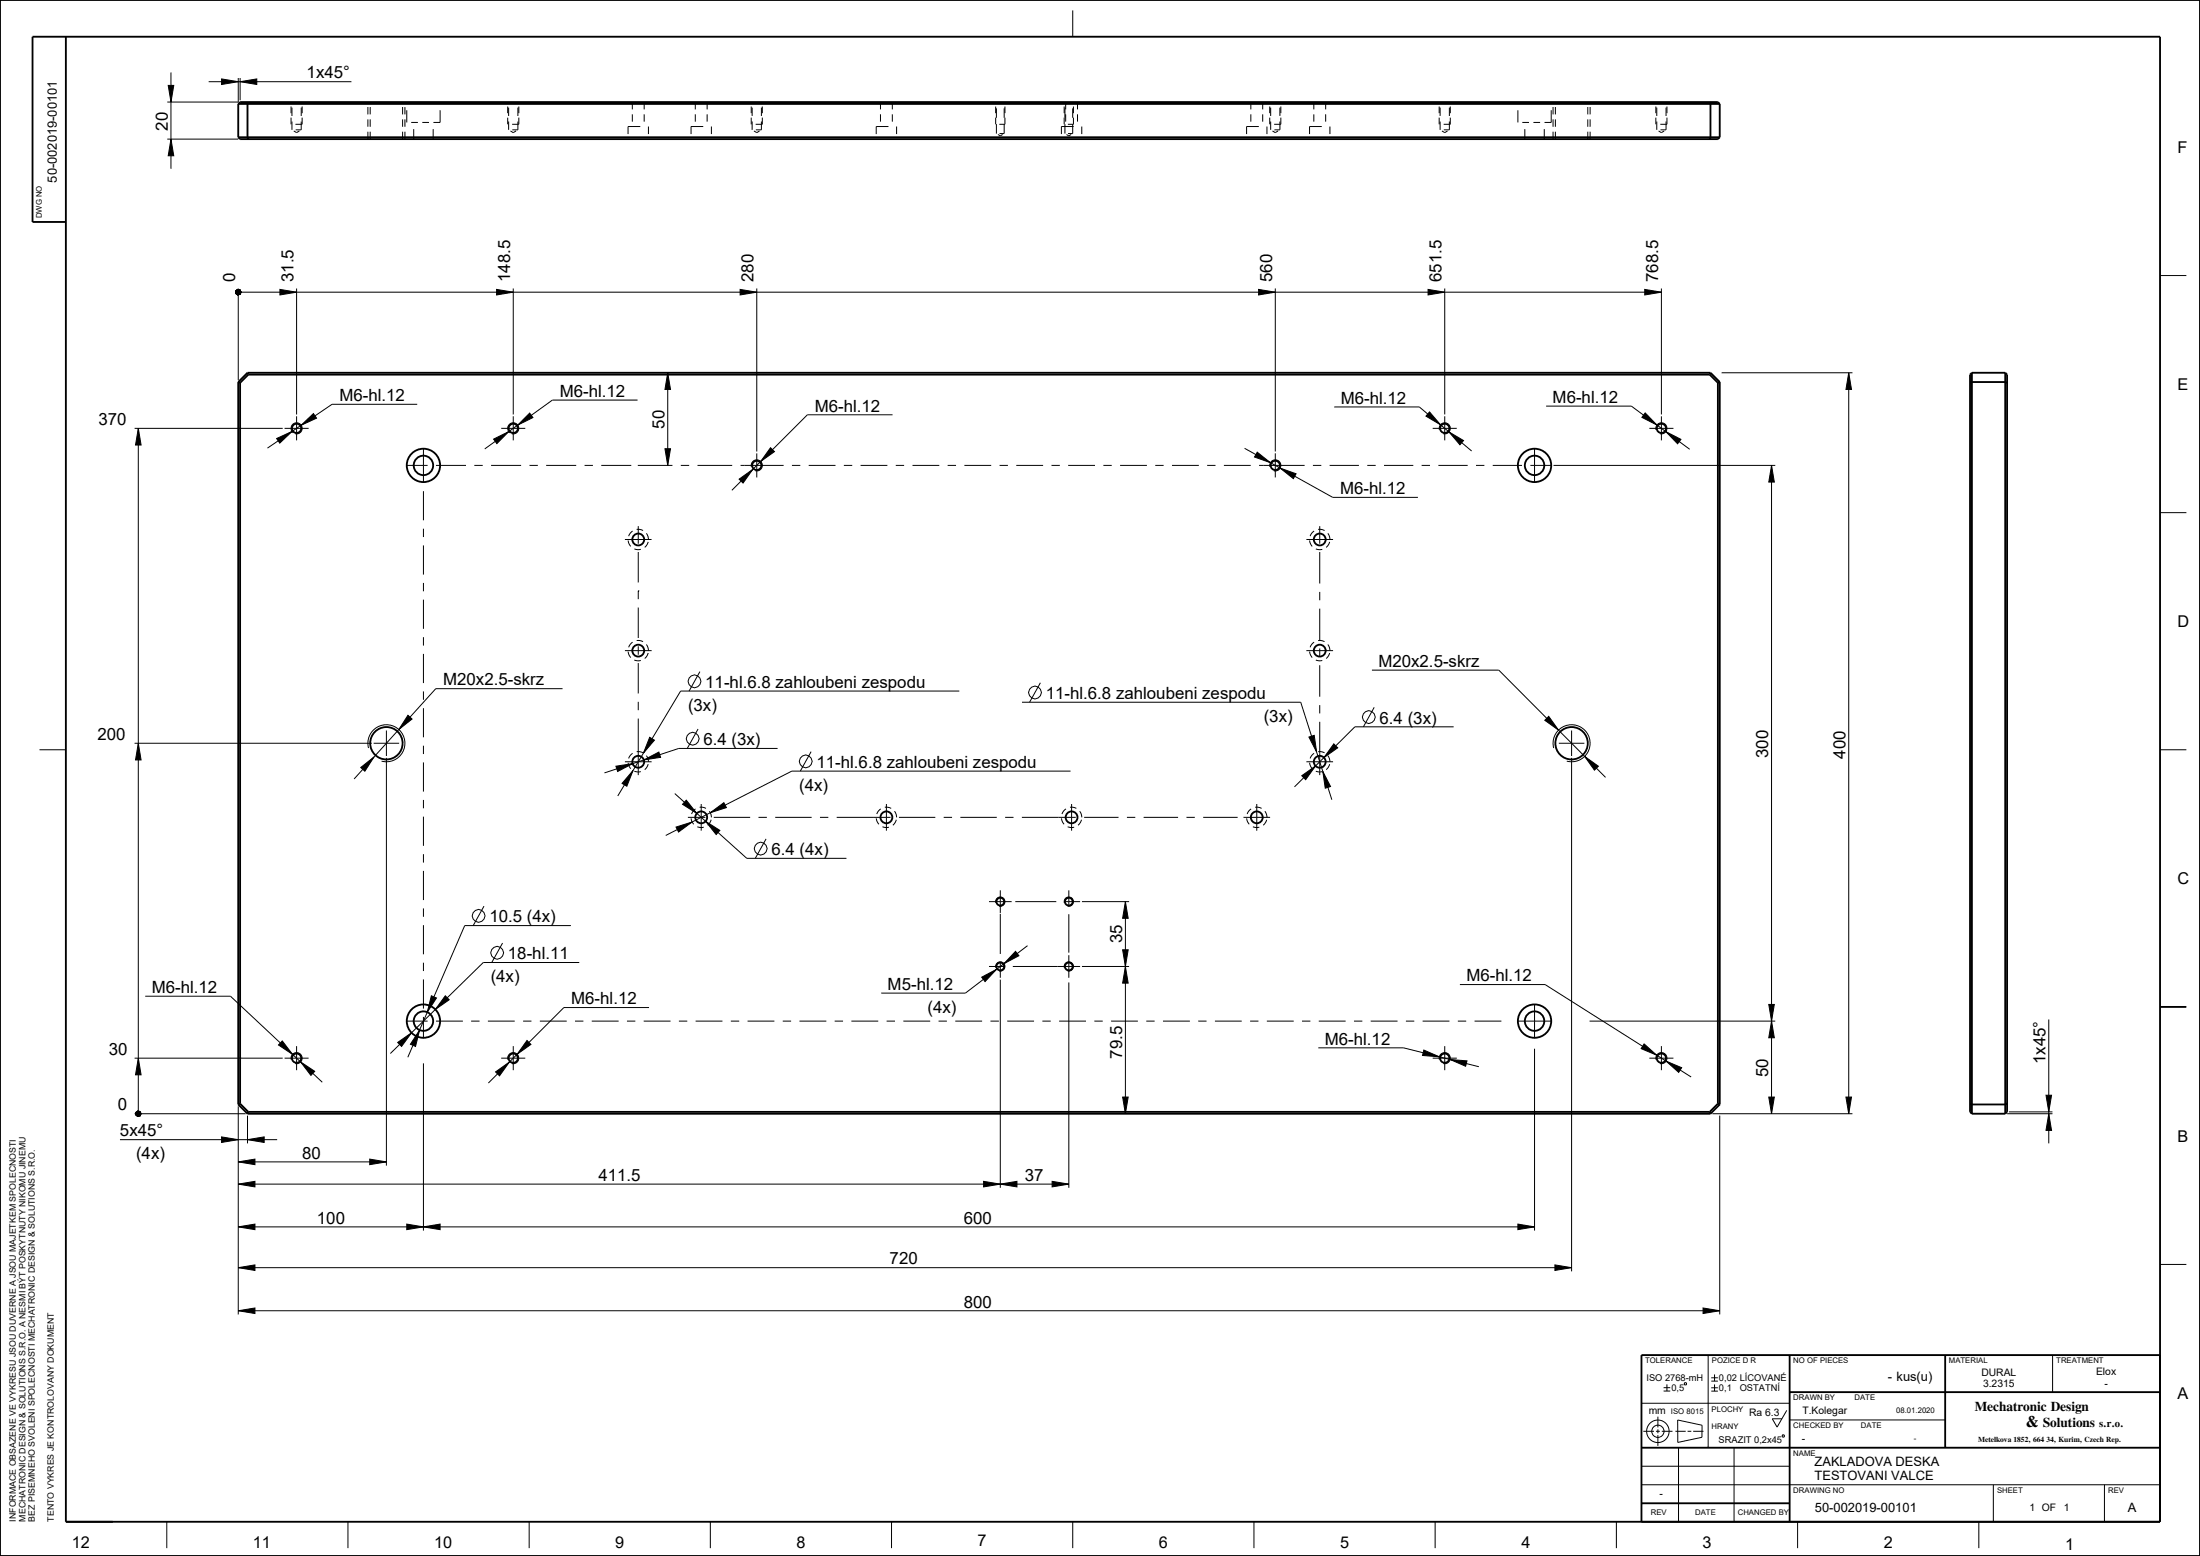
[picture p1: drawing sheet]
<svg xmlns="http://www.w3.org/2000/svg" width="594mm" height="420mm" viewBox="0 0 594 420" stroke-linecap="round" stroke-linejoin="round" font-family="sans-serif">
<g fill="none" stroke="#000" stroke-width=".27">
<path d="M46.2 19.6v26M289.6 2.8v7.1M45.2 37.6h19.1M45.4 23.1h1.5l-.7 4.5zM46.2 37.6l.7 4.5h-1.5zM56.3 22.1h38.6M59.8 21.3l4.5 .8-4.5 .7zM64.3 21.1v6.5h-19.1M64.8 22.1l4.5-.8v1.5zM64.8 21.1v6M78.6 27.6h.1M78.6 28.8v1.8"/>
<path d="M78.6 31.8v1.8M78.8 29.1v2.2M78.8 32.8v2.3M79.3 35.4l.8 .4 .7-.4M81.3 29.1v2.2M81.3 32.8v2.3h-1.5M81.6 27.6h.1M81.6 28.8v1.8M81.6 31.8v1.8h-1.8M99.3 27.6h.1M99.3 28.9v2M99.3 32.2v2"/>
<path d="M99.3 35.6v2M100 27.6h.1M100 28.9v2M100 32.2v2M100 35.6v2M108.7 27.6h.1M108.7 28.9v2M108.7 32.2v2M108.7 35.6v2M109.3 27.6h.1M109.3 28.9v2M109.3 32.2v2"/>
<path d="M109.3 35.6v2M109.8 29.8v3.3M111 33.1h1.8M111.7 34.9v2.7M114 33.1h1.8M117 34.9v2.7M118.8 29.8v3.3h-1.8M137.1 27.6h.1M137.1 28.8v1.8M137.1 31.8v1.8M137.3 29.1v2.2M137.3 32.8v2.3"/>
<path d="M137.8 35.4l.8 .4 .7-.4M139.8 29.1v2.2M139.8 32.8v2.3h-1.5M140.1 27.6h.1M140.1 28.8v1.8M140.1 31.8v1.8h-1.8M170.7 27.6v1.9M170.7 30.9v1.9M172.9 34.2h-3.3v2M173.9 27.6v1.9M173.9 30.9v1.9M175.1 34.2v2"/>
<path d="M187.7 27.6v1.9M187.7 30.9v1.9M189.9 34.2h-3.3v2M190.9 27.6v1.9M190.9 30.9v1.9M192.1 34.2v2M202.8 27.6h.1M202.8 28.8v1.8M202.8 31.8v1.8M203.1 29.1v2.2M203.1 32.8v2.3M203.6 35.4l.7 .4 .8-.4"/>
<path d="M205.6 29.1v2.2M205.6 32.8v2.3h-1.5M205.8 27.6h.1M205.8 28.8v1.8M205.8 31.8v1.8h-1.8M237.7 27.6v1.9M237.7 30.9v1.9M239.9 34.2h-3.3v2M240.9 27.6v1.9M240.9 30.9v1.9M242.1 34.2v2M268.8 27.6h.1"/>
<path d="M268.8 28.8v1.8M268.8 31.8v1.8M269 27.6h.1M269 29.3v2.5M269 33.5v2.6M269.4 36.3l.7 .4 .6-.4M271.1 33.5v2.6h-1.2M271.1 27.6h.1M271.1 29.3v2.5M271.3 31.8v1.8h-1.5M271.3 27.6h.1M271.3 28.8v1.8"/>
<path d="M287.3 27.6h.1M287.3 28.8v1.8M287.3 31.8v1.8M287.5 27.6h.1M287.5 29.3v2.5M287.5 33.5v2.6M287.7 27.6v1.9M287.7 30.9v1.9M287.9 36.3l.7 .4 .6-.4M289.6 33.5v2.6h-1.2M289.6 27.6h.1M289.6 29.3v2.5"/>
<path d="M289.8 31.8v1.8h-1.5M289.8 27.6h.1M289.8 28.8v1.8M289.9 34.2h-3.3v2M290.9 27.6v1.9M290.9 30.9v1.9M292.1 34.2v2M337.7 27.6v1.9M337.7 30.9v1.9M339.9 34.2h-3.3v2M340.9 27.6v1.9M340.9 30.9v1.9"/>
<path d="M342.1 34.2v2M342.8 27.6h.1M342.8 28.8v1.8M342.8 31.8v1.8M343.1 29.1v2.2M343.1 32.8v2.3M343.6 35.4l.7 .4 .8-.4M345.6 32.8v2.3h-1.5M345.6 29.1v2.2M345.8 31.8v1.8h-1.8M345.8 27.6h.1M345.8 28.8v1.8"/>
<path d="M354.7 27.6v1.9M354.7 30.9v1.9M356.9 34.2h-3.3v2M357.9 27.6v1.9M357.9 30.9v1.9M359.1 34.2v2M388.6 27.6h.1M388.6 28.8v1.8M388.6 31.8v1.8M388.8 29.1v2.2M388.8 32.8v2.3M389.3 35.4l.8 .4 .7-.4"/>
<path d="M391.3 32.8v2.3h-1.5M391.3 29.1v2.2M391.6 31.8v1.8h-1.8M391.6 27.6h.1M391.6 28.8v1.8M409.8 33.1h.1M409.8 29.8v3.3M411 33.1h1.8M411.7 34.9v2.7M414 33.1h1.8M417 34.9v2.7M418.8 29.8v3.3h-1.8"/>
<path d="M419.3 27.6h.1M419.3 28.9v2M419.3 32.2v2M419.3 35.6v2M420 27.6h.1M420 28.9v2M420 32.2v2M420 35.6v2M428.7 27.6h.1M428.7 28.9v2M428.7 32.2v2M428.7 35.6v2"/>
<path d="M429.3 27.6h.1M429.3 28.9v2M429.3 32.2v2M429.3 35.6v2M447.1 27.6h.1M447.1 28.8v1.8M447.1 31.8v1.8M447.3 29.1v2.2M447.3 32.8v2.3M447.8 35.4l.8 .4 .7-.4M449.8 32.8v2.3h-1.5M449.8 29.1v2.2"/>
<path d="M450.1 27.6h.1M450.1 28.8v1.8M450.1 31.8v1.8h-1.8M63.7 78.5l.5-.4 .6 .2 .3 .6-.3 .6-.6 .1-.5-.4zM64.3 77.9v24.7M64.3 78.9h384.3M75.6 78.1l4.5 .8-4.5 .7zM80.1 77.9v34M134.1 78.1l4.5 .8-4.5 .7zM138.6 77.9v34M199.8 78.1l4.5 .8-4.5 .7zM204.3 77.9v44"/>
<path d="M339.8 78.1l4.5 .8-4.5 .7zM344.3 77.9v44M385.6 78.1l4.5 .8-4.5 .7zM390.1 77.9v34M444.1 78.1l4.5 .8-4.5 .7zM448.6 77.9v34M583.2 74.4h7.1M36.3 115.6h40M37.3 115.6l.8 4.5h-1.5zM37.3 115.6v185M74.7 118.4l4.1-1.9-3.3 3.1zM76.8 115.6h6.5"/>
<path d="M79.2 116.8a1.5 1.5 0 0 1 .1-2.5 1.5 1.5 0 0 1 2.3 1.1 1.5 1.5 0 0 1-1.9 1.7M80.1 112.4v6.5M81.3 114.8l3.3-3.2 .9 1.3zM112.7 109.1h-23l-17.5 11.9M133.3 118.5l4.1-2-3.2 3.2zM135.3 115.6h6.5M137.7 116.8a1.5 1.5 0 0 1 .1-2.5 1.5 1.5 0 0 1 2.3 1.1 1.5 1.5 0 0 1-1.9 1.7M138.6 112.4v6.5M143 111.5l.9 1.2-4.1 2zM172.1 108h-23l-18.2 13.2M180.3 100.6l.7 4.5h-1.5zM180.3 100.6v25"/>
<path d="M241 112h-23l-20.4 20.3M360.2 109.9h23l14.1 11.8M386 111.2l2.9 3.5-3.9-2.4zM386.8 115.6h6.5M388.6 116a1.5 1.5 0 0 1 1.3-1.9 1.5 1.5 0 0 1 1.7 1.7 1.5 1.5 0 0 1-1.9 1.3M390.1 112.4v6.5M391.2 116.6l4 2.3-1 1.2zM417.5 109.6h23l15.7 11.7M444.2 111.5l3.2 3.2-4.1-2zM445.3 115.6h6.5M447.1 116a1.5 1.5 0 0 1 1.3-1.9 1.5 1.5 0 0 1 1.7 1.7 1.5 1.5 0 0 1-1.9 1.3M448.6 112.4v6.5"/>
<path d="M449.8 116.5l4 2.1-.8 1.2zM464.8 100.6h35.4M499.2 100.6l.7 4.5h-1.5zM499.2 100.6v200M109.7 125.6h5.8M114.3 121v9.2M114.3 132.6v7.8M117.7 125.6h8.1M128.1 125.6h2.2M132.6 125.6h8.1M143 125.6h2.2M147.5 125.6h8.1"/>
<path d="M157.8 125.6h2.3M162.3 125.6h8.1M172.2 125.6h9.4M179.5 121.1h1.5l-.7 4.5zM183.8 125.6h2.3M188.3 125.6h9.4M199.6 129.3l3.7-2.6-2.7 3.7zM199.9 125.6h11.7M202.9 126a1.5 1.5 0 0 1 1.3-1.9 1.5 1.5 0 0 1 1.6 1.7 1.5 1.5 0 0 1-1.9 1.3M204.3 122.4v6.5M208 120.8l1.1 1.1-3.7 2.7zM213.8 125.6h2.3"/>
<path d="M218.3 125.6h7.3M227.8 125.6h2.3M232.4 125.6h7.2M241.9 125.6h2.2M246.4 125.6h7.2M255.9 125.6h2.2M260.4 125.6h7.2M269.9 125.6h2.2M274.4 125.6h7.2M283.9 125.6h2.3M288.4 125.6h7.3M297.9 125.6h2.3"/>
<path d="M302.4 125.6h7.3M311.9 125.6h2.3M316.4 125.6h7.3M325.9 125.6h2.3M330.5 125.6h7.2M336 121l23.8 13.3h23M339.5 122l3.5 2.9-4.3-1.5zM339.9 125.6h12.3M342.9 126a1.5 1.5 0 0 1 1.3-1.9 1.5 1.5 0 0 1 1.6 1.7 1.5 1.5 0 0 1-1.9 1.3M344.3 122.4v6.5M345.6 126.4l4.3 1.5-.7 1.3zM354.5 125.6h2.2"/>
<path d="M359 125.6h7.9M369.2 125.6h2.2M373.7 125.6h7.9M383.8 125.6h2.3M388.4 125.6h7.9M398.5 125.6h2.3M403 125.6h7.9M413.2 125.6h5.8M414.3 121v9.2M419.5 125.6h59.8M478.3 125.6l.8 4.5h-1.5zM478.3 125.6v175"/>
<path d="M583.2 138.4h7.1M114.3 142.7v2.3M114.3 147.2v7.9M114.3 157.3v2.3M168.7 145.6h7.2M172.3 159.5h.1M172.3 142v4.8M172.3 149v8.2M172.3 159.5v2.2M352.7 145.6h7.2M356.3 142v4.8M356.3 149v8.5"/>
<path d="M356.3 159.8v2.2M114.3 161.9v7.8M114.3 172v2.2M114.3 176.5v7.9M168.7 175.6h7.2M172.3 164v8.2M172.3 174.5v2.2M172.3 179v8.2M352.7 175.6h7.2M356.3 164.3v8.5M356.3 175v2.3M356.3 179.6v8.5"/>
<path d="M104.3 197.2v6.9M110.1 193.1l1.2 1-3.6 2.8zM114.3 186.6v2.3M114.3 191.1v7.9M151.9 185.9h-34.2l-22.1 24.4M172.3 189.4v2.3M172.3 194v15.2M175.4 199l1.3 .8-3 3.5zM188.5 196.8l-2.9 5.2M189 181.3l-2.9 5.2M259 186.5h-75.2l-17 28.3M275.9 189.6h75.3l8.4 26.3"/>
<path d="M280.9 184.3l-2.9 5.3M353.4 198.9l1.4-.4 .7 4.5zM356.3 190.3v2.3M356.3 194.8v14.4M370.4 180.9h34.3l28.8 28.9M371 190.9l-2.9 5.3M392.5 196.2h-26.7l-16.3 16.2M417.1 194.4l1.1-1 2.6 3.7zM424.3 197.2v6.9M10.7 202.4h7.1M36.3 200.6h64.1M37.3 200.6l.8 4.5h-1.5z"/>
<path d="M97.4 207.2l3.6-2.9-2.5 3.9zM99.5 201.9a5 5 0 0 1 4.4-6.3 5 5 0 0 1 5.4 5.5 5 5 0 0 1-6.3 4.4M100.9 200.6h6.9M104.3 204.6v110M114.3 201.3v2.2M114.3 205.8v7.9M114.3 215.9v2.3M166.3 206.8l4.5-.7-4 2.1zM168.7 205.6h7.2M170.9 208l-1.7 4.2-1.2-.7zM173.8 205.1l4.1-2.1 .5 1.4zM182.2 214.2l19.4 17.5h27"/>
<path d="M185.3 216l2.8 3.6-3.8-2.5zM189.3 217v7.2M191.8 219.4l3.6-2.7 .7 1.3zM209.9 202h-26.6l-20.1 6.6M219 202.9l-2.9 5.2M239.3 217v7.2M289 208.1h-75.2l-34 17.4M289.3 217v7.2M339.3 217v7.2M351.5 209.4l3.7-2.6-2.7 3.7zM352.7 205.6h7.2M357.2 208.2l2 4.1-1.4 .5z"/>
<path d="M360.1 200.8l1.1 1.1-3.7 2.6zM419.5 201.9a5 5 0 0 1 4.4-6.3 5 5 0 0 1 5.4 5.5 5 5 0 0 1-6.3 4.4M420.9 200.6h6.9M424.3 204.6v138.6M427.9 204.2l3.7 2.6-1.1 1.1zM583.2 202.4h7.1M114.3 220.4v7.9M114.3 230.6v2.2M114.3 235.1v7.8M182.5 223.2l4.4-1.3-3.7 2.7zM185.7 220.6h4.8M190.5 221.7l3.9 2.4-1 1.2z"/>
<path d="M192.7 220.6h9.8M204.8 220.6h2.3M206.8 226.4l-2.9 5.3M209.3 220.6h9.8M221.4 220.6h2.2M225.9 220.6h14.6M242.7 220.6h9.8M254.8 220.6h2.3M259.3 220.6h9.8M271.4 220.6h2.2M275.9 220.6h14.6M292.7 220.6h9.3"/>
<path d="M304.3 220.6h2.2M308.8 220.6h9.3M320.3 220.6h2.3M324.9 220.6h9.3M335.7 220.6h7.2M114.3 245.2v2.3M114.3 249.7v7.9M114.3 259.9v2.2M130.7 244.6l-2.9 5.2M135.7 254.6l-2.9 5.2M154.1 249.8h-28.6l-15.4 35.6M156.4 259.8h-25.9l-25.1 24.6"/>
<path d="M267 243.4h6.1M268.9 243.7a1.25 1.25 0 0 1 1.1-1.6 1.25 1.25 0 0 1 1.3 1.4 1.25 1.25 0 0 1-1.5 1.1M270.1 240.3v6.1M270.1 246.7v10.8M270.1 259.7v4.2M274.1 243.4h11.1M274.2 256.8l.9 1.2-4 2.1zM277.4 255.3l-16.7 12.8h-22.8M287.4 243.7a1.25 1.25 0 0 1 1.1-1.6 1.25 1.25 0 0 1 1.3 1.4 1.25 1.25 0 0 1-1.5 1.1M288.6 240.3v4.2M288.6 246.8v10.3M288.6 257.8v6.1"/>
<path d="M291.6 243.4h-4.2M292.1 243.4h12.8M303.1 256.4h1.5l-.7 4.5zM303.9 243.4l.7 4.5h-1.5zM303.9 243.4v57.2M39.2 268.9h23l24.8 23.2M109.7 275.6h5.8M113.3 278l-1.1 4.5-1.4-.6zM114.3 264.4v7.8M114.3 274.5v5.7M116.5 268.8l1.3 .6-2.4 3.8zM117.7 275.6h7.3"/>
<path d="M120.2 268.8l1.1 1.1-3.8 2.6zM127.2 275.6h2.3M131.7 275.6h7.3M141.2 275.6h2.3M145.8 275.6h7.2M155.3 275.6h2.2M159.8 275.6h7.2M169.3 275.6h2.2M173.8 275.6h7.2M175.2 272h-23l-20.3 20.3M183.3 275.6h2.3M187.8 275.6h7.3"/>
<path d="M197.3 275.6h2.3M201.8 275.6h7.3M211.3 275.6h2.3M215.9 275.6h7.2M225.4 275.6h2.2M229.9 275.6h7.2M239.4 275.6h2.2M243.9 275.6h7.3M253.4 275.6h2.3M257.9 275.6h7.3M265.1 263.8l4-2.2-3.1 3.4zM267 260.9h4.2"/>
<path d="M267.4 275.6h2.3M268.9 261.2a1.25 1.25 0 0 1 1.1-1.6 1.25 1.25 0 0 1 1.3 1.4 1.25 1.25 0 0 1-1.5 1.1M270.1 264.4v56.2M271.9 275.6h7.3M273.5 260.9h18.1M281.5 275.6h2.2M286 275.6h7.2M287.4 261.2a1.25 1.25 0 0 1 1.1-1.6 1.25 1.25 0 0 1 1.3 1.4 1.25 1.25 0 0 1-1.5 1.1M288.6 265.2v55.4M292.1 260.9h12.8M295.5 275.6h2.2M300 275.6h7.2"/>
<path d="M303.9 260.9l.7 4.5h-1.5zM309.5 275.6h2.2M314 275.6h7.3M323.5 275.6h2.3M328 275.6h7.3M337.5 275.6h2.3M342 275.6h7.3M351.6 275.6h2.2M356.1 275.6h7.2M365.6 275.6h2.2M370.1 275.6h7.2M379.6 275.6h2.3"/>
<path d="M384.1 275.6h7.3M393.6 275.6h2.3M394.2 265.8h23l39.4 24.9M398.1 275.6h7.3M409.7 275.6h9.3M414.3 271v9.2M429.2 275.6h50.1M477.6 271.1h1.5l-.8 4.5zM478.3 275.6l.8 4.5h-1.5zM553.2 275.2v33.4M36.3 285.6h40M37.3 285.6l.8 4.5h-1.5z"/>
<path d="M64.3 298.6v56.2M76.2 281l2.8 3.6-3.8-2.5zM76.8 285.6h6.5M78.6 286a1.5 1.5 0 0 1 1.3-1.9 1.5 1.5 0 0 1 1.7 1.7 1.5 1.5 0 0 1-1.9 1.3M80.1 282.4v6.5M81.2 286.6l3.8 2.6-1.1 1.1zM107.4 281.4l3.7-2.6-2.7 3.7zM114.3 287v45.2M133.8 289.3l3.7-2.6-2.6 3.7zM135.3 285.6h6.5M137.1 286a1.5 1.5 0 0 1 1.3-1.9 1.5 1.5 0 0 1 1.7 1.7 1.5 1.5 0 0 1-1.9 1.3M138.6 282.4v6.5"/>
<path d="M142.3 280.8l1.1 1.1-3.8 2.7zM303.1 296.1h1.5l-.7 4.5zM356 282.8h23l20.3 5.1M384.4 283.4l4.2 1.9-4.5-.4zM386.8 285.6h6.5M388.6 286a1.5 1.5 0 0 1 1.3-1.9 1.5 1.5 0 0 1 1.7 1.7 1.5 1.5 0 0 1-1.9 1.3M390.1 282.4v6.5M391.5 286l4.6 .4-.4 1.4zM414.3 283.1v49.1M443.9 281.8l3.4 3-4.2-1.8zM445.3 285.6h6.5M447.1 286a1.5 1.5 0 0 1 1.3-1.9 1.5 1.5 0 0 1 1.7 1.7 1.5 1.5 0 0 1-1.9 1.3"/>
<path d="M448.6 282.4v6.5M449.8 286.4l4.2 1.8-.8 1.3zM477.6 296.1h1.5l-.8 4.5zM498.4 296.1h1.5l-.7 4.5zM552.4 295.6h1.5l-.7 4.5zM32.4 307.6h42.4M36.3 300.6h30M36.7 300.3l.5-.4 .6 .1 .3 .6-.3 .6-.6 .2-.5-.5zM59.8 306.9l4.5 .7-4.5 .8zM64.3 313.6l4.5-.7v1.5zM64.3 319.6l4.5-.7v1.5zM64.3 319.6h224.3"/>
<path d="M64.3 313.6h40M66.8 307.6l4.5-.7v1.5zM66.8 301.1v7.5M99.8 312.9l4.5 .7-4.5 .8zM265.6 318.9l4.5 .7-4.5 .8zM270.1 319.6l4.5-.7v1.5zM284.1 318.9l4.5 .7-4.5 .8zM462.3 300.6h37.9M464.3 301.1v53.7M541.9 300.6h12.3M542.4 300.1h11.8M553.2 300.6l.7 4.5h-1.5z"/>
<path d="M64.3 331.2l4.5-.8v1.5zM64.3 331.2h350M109.8 330.4l4.5 .8-4.5 .7zM114.3 331.2l4.5-.8v1.5zM409.8 330.4l4.5 .8-4.5 .7zM64.3 353.8l4.5-.7v1.5zM64.3 342.2l4.5-.8v1.5zM64.3 353.8h400M64.3 342.2h360M419.8 341.4l4.5 .8-4.5 .7zM459.8 353.1l4.5 .7-4.5 .8zM583.2 341.3h7.1"/>
<path d="M443.2 378.8h40M449.2 374.6h1.8M449.2 375.5h1.8M450.1 373.7v1.8M454.9 373.2l.5 .2-.2 .4-.4-.1zM461.2 365.8v25M462 375.5h1.8M462 371.9h1.8M462 372.8h1.8M462 374.6h1.8M462.9 371v1.8M462.9 373.7v1.8"/>
<path d="M554.2 365.8v10M443.2 395.8h40M443.7 386.3h2.9M447.1 386.3h1.1M447.6 382.4v2.9M447.6 385.8v1.1M447.6 387.4v2.9M448.7 386.3h2.9M452.4 386.3h2.7M453 383.3l6.6 1.4-.1 3.3-6.5 1.3zM453.2 390.8v20M455.6 386.3h1.1"/>
<path d="M457.2 386.3h2.7M468.2 390.8v20M481.3 387.3l.5 .2-.2 .4-.4-.1zM482.4 380.7l-2.6 4.5-1.3-2.2h2.6M483.2 383.3h42M45 410.8v7.1M94 410.8v7.1M142.9 410.8v7.1M191.8 410.8v7.1M240.7 410.8v7.1M289.6 410.8v7.1M338.6 410.8v7.1"/>
<path d="M387.5 410.8v7.1M436.4 410.8v7.1M443.2 400.8h140M485.4 410.8v7.1M534.3 410.8v7.1M538.2 400.8v10M568.2 400.8v10"/>
<circle cx="187" cy="199.4" r="1.72"/>
<circle cx="187.5" cy="183.9" r="1.72"/>
<circle cx="279.4" cy="186.9" r="1.72"/>
<circle cx="369.5" cy="193.6" r="1.72"/>
<circle cx="217.5" cy="205.5" r="1.72"/>
<circle cx="205.4" cy="229.1" r="1.72"/>
<circle cx="129.2" cy="247.2" r="1.72"/>
<circle cx="134.2" cy="257.2" r="1.72"/>
<circle cx="447.6" cy="386.3" r="3"/>
<circle cx="447.6" cy="386.3" r="1.66"/>
</g>
<g fill="#000">
<path d="M46.2 37.6l.7 4.5h-1.5zM45.4 23.1h1.5l-.7 4.5zM59.8 21.3l4.5 .8-4.5 .7zM64.8 22.1l4.5-.8v1.5zM63.7 78.5l.5-.4 .6 .2 .3 .6-.3 .6-.6 .1-.5-.4zM75.6 78.1l4.5 .8-4.5 .7zM134.1 78.1l4.5 .8-4.5 .7zM199.8 78.1l4.5 .8-4.5 .7zM339.8 78.1l4.5 .8-4.5 .7zM385.6 78.1l4.5 .8-4.5 .7zM444.1 78.1l4.5 .8-4.5 .7zM37.3 115.6l.8 4.5h-1.5z"/>
<path d="M74.7 118.4l4.1-1.9-3.3 3.1zM81.3 114.8l3.3-3.2 .9 1.3zM133.3 118.5l4.1-2-3.2 3.2zM143 111.5l.9 1.2-4.1 2zM180.3 100.6l.7 4.5h-1.5zM386 111.2l2.9 3.5-3.9-2.4zM391.2 116.6l4 2.3-1 1.2zM444.2 111.5l3.2 3.2-4.1-2zM449.8 116.5l4 2.1-.8 1.2zM499.2 100.6l.7 4.5h-1.5zM179.5 121.1h1.5l-.7 4.5zM199.6 129.3l3.7-2.6-2.7 3.7z"/>
<path d="M208 120.8l1.1 1.1-3.7 2.7zM339.5 122l3.5 2.9-4.3-1.5zM345.6 126.4l4.3 1.5-.7 1.3zM478.3 125.6l.8 4.5h-1.5zM110.1 193.1l1.2 1-3.6 2.8zM417.1 194.4l1.1-1 2.6 3.7zM37.3 200.6l.8 4.5h-1.5zM97.4 207.2l3.6-2.9-2.5 3.9zM166.3 206.8l4.5-.7-4 2.1zM170.9 208l-1.7 4.2-1.2-.7zM175.4 199l1.3 .8-3 3.5zM173.8 205.1l4.1-2.1 .5 1.4z"/>
<path d="M185.3 216l2.8 3.6-3.8-2.5zM191.8 219.4l3.6-2.7 .7 1.3zM351.5 209.4l3.7-2.6-2.7 3.7zM353.4 198.9l1.4-.4 .7 4.5zM357.2 208.2l2 4.1-1.4 .5zM360.1 200.8l1.1 1.1-3.7 2.6zM427.9 204.2l3.7 2.6-1.1 1.1zM182.5 223.2l4.4-1.3-3.7 2.7zM190.5 221.7l3.9 2.4-1 1.2zM303.9 243.4l.7 4.5h-1.5zM107.4 281.4l3.7-2.6-2.7 3.7zM113.3 278l-1.1 4.5-1.4-.6z"/>
<path d="M116.5 268.8l1.3 .6-2.4 3.8zM120.2 268.8l1.1 1.1-3.8 2.6zM265.1 263.8l4-2.2-3.1 3.4zM274.2 256.8l.9 1.2-4 2.1zM303.9 260.9l.7 4.5h-1.5zM303.1 256.4h1.5l-.7 4.5zM478.3 275.6l.8 4.5h-1.5zM477.6 271.1h1.5l-.8 4.5zM37.3 285.6l.8 4.5h-1.5zM76.2 281l2.8 3.6-3.8-2.5zM81.2 286.6l3.8 2.6-1.1 1.1zM133.8 289.3l3.7-2.6-2.6 3.7z"/>
<path d="M142.3 280.8l1.1 1.1-3.8 2.7zM384.4 283.4l4.2 1.9-4.5-.4zM391.5 286l4.6 .4-.4 1.4zM443.9 281.8l3.4 3-4.2-1.8zM449.8 286.4l4.2 1.8-.8 1.3zM36.7 300.3l.5-.4 .6 .1 .3 .6-.3 .6-.6 .2-.5-.5zM64.3 313.6l4.5-.7v1.5zM64.3 319.6l4.5-.7v1.5zM59.8 306.9l4.5 .7-4.5 .8zM66.8 307.6l4.5-.7v1.5zM99.8 312.9l4.5 .7-4.5 .8zM265.6 318.9l4.5 .7-4.5 .8z"/>
<path d="M270.1 319.6l4.5-.7v1.5zM284.1 318.9l4.5 .7-4.5 .8zM303.1 296.1h1.5l-.7 4.5zM477.6 296.1h1.5l-.8 4.5zM498.4 296.1h1.5l-.7 4.5zM553.2 300.6l.7 4.5h-1.5zM552.4 295.6h1.5l-.7 4.5zM64.3 331.2l4.5-.8v1.5zM109.8 330.4l4.5 .8-4.5 .7zM114.3 331.2l4.5-.8v1.5zM409.8 330.4l4.5 .8-4.5 .7zM64.3 353.8l4.5-.7v1.5z"/>
<path d="M64.3 342.2l4.5-.8v1.5zM419.8 341.4l4.5 .8-4.5 .7zM459.8 353.1l4.5 .7-4.5 .8z"/>
</g>
<g fill="none" stroke="#000" stroke-width=".5">
<path d="M0 0h594v420h-594zM17.8 9.9v400.9h565.4v-400.9h-574.4v50h9M64.3 28.1v9M64.3 28.1l.5-.5h399l.5 .5M64.3 37.1l.5 .5h399l.5-.5M64.3 37.1h400M64.3 28.1h400M67 27.6l-.2 .5v9l.2 .5M461.6 27.6l.2 .5v9l-.2 .5M464.3 28.1v9M64.3 103.1v195M64.3 103.1l.5 .2"/>
<path d="M64.8 103.3v194.6M66.8 100.6l-2.5 2.5M66.8 100.6l.2 .5M66.8 100.6h395M67 101.1l-2.2 2.2M67 101.1h394.6M461.6 101.1l2.2 2.2M461.8 100.6l-.2 .5M461.8 100.6l2.5 2.5M463.8 103.3v194.6M464.3 103.1l-.5 .2M464.3 103.1v195"/>
<path d="M531.9 103.3l.5-.2h9l.5 .2M532.4 100.6h9M532.4 100.6l-.5 .5v199l.5 .5M532.4 100.6v200M541.4 100.6v200M541.4 100.6l.5 .5v199l-.5 .5M583.2 271.8h7.1M64.3 298.1l2.5 2.5M64.8 297.9l2.2 2.2M64.8 297.9l-.5 .2M463.8 297.9l.5 .2M463.8 297.9l-2.2 2.2"/>
<path d="M464.3 298.1l-2.5 2.5M531.9 297.9l.5 .2h9l.5-.2M66.8 300.6h395M67 300.1l-.2 .5M67 300.1h394.6M461.6 300.1l.2 .5M532.4 300.6h9M483.2 375.8h100M483.2 365.8v45M525.2 365.8v25M583.2 365.8h-140v45M443.2 390.8h140"/>
<path d="M443.2 405.8h40"/>
<circle cx="80.1" cy="115.6" r="1.25"/>
<circle cx="138.6" cy="115.6" r="1.25"/>
<circle cx="390.1" cy="115.6" r="1.25"/>
<circle cx="448.6" cy="115.6" r="1.25"/>
<circle cx="114.3" cy="125.6" r="4.5"/>
<circle cx="114.3" cy="125.6" r="2.63"/>
<circle cx="204.3" cy="125.6" r="1.25"/>
<circle cx="344.3" cy="125.6" r="1.25"/>
<circle cx="414.3" cy="125.6" r="4.5"/>
<circle cx="414.3" cy="125.6" r="2.63"/>
<circle cx="172.3" cy="145.6" r="1.6"/>
<circle cx="356.3" cy="145.6" r="1.6"/>
<circle cx="172.3" cy="175.6" r="1.6"/>
<circle cx="356.3" cy="175.6" r="1.6"/>
<circle cx="104.3" cy="200.6" r="4.4"/>
<circle cx="172.3" cy="205.6" r="1.6"/>
<circle cx="356.3" cy="205.6" r="1.6"/>
<circle cx="424.3" cy="200.6" r="4.4"/>
<circle cx="189.3" cy="220.6" r="1.6"/>
<circle cx="239.3" cy="220.6" r="1.6"/>
<circle cx="289.3" cy="220.6" r="1.6"/>
<circle cx="339.3" cy="220.6" r="1.6"/>
<circle cx="270.1" cy="243.4" r="1.05"/>
<circle cx="288.6" cy="243.4" r="1.05"/>
<circle cx="114.3" cy="275.6" r="4.5"/>
<circle cx="114.3" cy="275.6" r="2.63"/>
<circle cx="270.1" cy="260.9" r="1.05"/>
<circle cx="288.6" cy="260.9" r="1.05"/>
<circle cx="414.3" cy="275.6" r="4.5"/>
<circle cx="414.3" cy="275.6" r="2.63"/>
<circle cx="80.1" cy="285.6" r="1.25"/>
<circle cx="138.6" cy="285.6" r="1.25"/>
<circle cx="390.1" cy="285.6" r="1.25"/>
<circle cx="448.6" cy="285.6" r="1.25"/>
</g>
<path d="M175.1 145.6a2.75 2.75 0 0 0-4-2.5 2.75 2.75 0 0 0-.5 4.7 2.75 2.75 0 0 0 4.4-1.5l.1-.7M359.1 145.6a2.75 2.75 0 0 0-4-2.5 2.75 2.75 0 0 0-.5 4.7 2.75 2.75 0 0 0 4.4-1.5l.1-.7M175.1 175.6a2.75 2.75 0 0 0-4-2.5 2.75 2.75 0 0 0-.5 4.7 2.75 2.75 0 0 0 4.4-1.5l.1-.7M359.1 175.6a2.75 2.75 0 0 0-4-2.5 2.75 2.75 0 0 0-.5 4.7 2.75 2.75 0 0 0 4.4-1.5l.1-.7M175.1 205.6a2.75 2.75 0 0 0-4-2.5 2.75 2.75 0 0 0-.5 4.7 2.75 2.75 0 0 0 4.4-1.5l.1-.7M359.1 205.6a2.75 2.75 0 0 0-4-2.5 2.75 2.75 0 0 0-.5 4.7 2.75 2.75 0 0 0 4.4-1.5l.1-.7M192.1 220.6a2.75 2.75 0 0 0-4-2.5 2.75 2.75 0 0 0-.5 4.7 2.75 2.75 0 0 0 4.4-1.5l.1-.7M242.1 220.6a2.75 2.75 0 0 0-4-2.5 2.75 2.75 0 0 0-.5 4.7 2.75 2.75 0 0 0 4.4-1.5l.1-.7M292.1 220.6a2.75 2.75 0 0 0-4-2.5 2.75 2.75 0 0 0-.5 4.7 2.75 2.75 0 0 0 4.4-1.5l.1-.7M342.1 220.6a2.75 2.75 0 0 0-4-2.5 2.75 2.75 0 0 0-.5 4.7 2.75 2.75 0 0 0 4.4-1.5l.1-.7" fill="none" stroke="#000" stroke-width=".27" stroke-dasharray="1.8 1.2" stroke-linecap="butt"/>
<g font-size="4.6">
<text x="82.8" y="21.2">1x45°</text>
<text x="45.3" y="35.3" transform="rotate(-90 45.3 35.3)">20</text>
<text x="63.5" y="76.1" transform="rotate(-90 63.5 76.1)">0</text>
<text x="79.2" y="76.1" transform="rotate(-90 79.2 76.1)">31.5</text>
<text x="137.7" y="76.1" transform="rotate(-90 137.7 76.1)">148.5</text>
<text x="203.5" y="76.1" transform="rotate(-90 203.5 76.1)">280</text>
<text x="343.5" y="76.1" transform="rotate(-90 343.5 76.1)">560</text>
<text x="389.2" y="76.1" transform="rotate(-90 389.2 76.1)">651.5</text>
<text x="447.7" y="76.1" transform="rotate(-90 447.7 76.1)">768.5</text>
<text x="151.1" y="107.1">M6-hl.12</text>
<text x="91.7" y="108.3">M6-hl.12</text>
<text x="220" y="111.1">M6-hl.12</text>
<text x="362" y="109">M6-hl.12</text>
<text x="419.2" y="108.7">M6-hl.12</text>
<text x="26.6" y="114.7">370</text>
<text x="179.4" y="115.7" transform="rotate(-90 179.4 115.7)">50</text>
<text x="361.8" y="133.4">M6-hl.12</text>
<text x="119.7" y="185">M20x2.5-skrz</text>
<text x="190.4" y="185.7">11-hl.6.8 zahloubeni zespodu</text>
<text x="372.2" y="180">M20x2.5-skrz</text>
<text x="185.8" y="191.8">(3x)</text>
<text x="282.4" y="188.7">11-hl.6.8 zahloubeni zespodu</text>
<text x="341.2" y="194.8">(3x)</text>
<text x="372.5" y="195.3">6.4 (3x)</text>
<text x="26.3" y="199.7">200</text>
<text x="189.9" y="201.1">6.4 (3x)</text>
<text x="220.5" y="207.3">11-hl.6.8 zahloubeni zespodu</text>
<text x="477.4" y="204.6" transform="rotate(-90 477.4 204.6)">300</text>
<text x="498.3" y="204.7" transform="rotate(-90 498.3 204.7)">400</text>
<text x="215.8" y="213.4">(4x)</text>
<text x="208.3" y="230.8">6.4 (4x)</text>
<text x="132.1" y="249">10.5 (4x)</text>
<text x="303" y="254.6" transform="rotate(-90 303 254.6)">35</text>
<text x="137.1" y="258.9">18-hl.11</text>
<text x="41" y="268">M6-hl.12</text>
<text x="132.5" y="265.1">(4x)</text>
<text x="239.7" y="267.2">M5-hl.12</text>
<text x="395.9" y="264.9">M6-hl.12</text>
<text x="154.2" y="271.1">M6-hl.12</text>
<text x="250.4" y="273.3">(4x)</text>
<text x="357.7" y="282">M6-hl.12</text>
<text x="29.3" y="284.7">30</text>
<text x="303" y="285.7" transform="rotate(-90 303 285.7)">79.5</text>
<text x="552.3" y="287.3" transform="rotate(-90 552.3 287.3)">1x45°</text>
<text x="477.4" y="290.7" transform="rotate(-90 477.4 290.7)">50</text>
<text x="31.8" y="299.7">0</text>
<text x="32.4" y="306.7">5x45°</text>
<text x="36.7" y="312.9">(4x)</text>
<text x="81.6" y="312.7">80</text>
<text x="161.6" y="318.7">411.5</text>
<text x="276.7" y="318.7">37</text>
<text x="85.6" y="330.3">100</text>
<text x="260.2" y="330.3">600</text>
<text x="240.2" y="341.3">720</text>
<text x="260.2" y="352.9">800</text>
</g>
<g font-size="4.4">
<text x="587.9" y="41.2">F</text>
<text x="587.9" y="105.2">E</text>
<text x="587.9" y="169.2">D</text>
<text x="587.9" y="238.7">C</text>
<text x="587.9" y="308.1">B</text>
<text x="587.9" y="377.6">A</text>
<text x="19.4" y="417.9">12</text>
<text x="68.3" y="417.9">11</text>
<text x="117.2" y="417.9">10</text>
<text x="166.1" y="417.9">9</text>
<text x="215" y="417.9">8</text>
<text x="263.9" y="417.4">7</text>
<text x="312.9" y="417.9">6</text>
<text x="361.8" y="417.9">5</text>
<text x="410.8" y="417.9">4</text>
<text x="459.7" y="417.9">3</text>
<text x="508.6" y="417.9">2</text>
<text x="557.6" y="418.4">1</text>
</g>
<text font-size="4.3" x="547" y="385.3">&amp;</text>
<g font-size="3.6">
<text x="533.2" y="380.9">Mechatronic Design</text>
<text x="551.6" y="385.3">Solutions</text>
</g>
<g font-size="3.5">
<text x="15.4" y="49.3" transform="rotate(-90 15.4 49.3)">50-002019-00101</text>
<text x="509.7" y="372.7">- kus(u)</text>
<text x="489.9" y="395.6">ZAKLADOVA DESKA</text>
<text x="489.9" y="399.4">TESTOVANI VALCE</text>
<text x="490" y="408.2">50-002019-00101</text>
<text x="574.5" y="408.2">A</text>
</g>
<text font-size="2.9" x="566.7" y="385.3">s.r.o.</text>
<g font-size="2.8">
<text x="535" y="371.3">DURAL</text>
<text x="565.9" y="371.3">Elox</text>
<text x="535.4" y="374.3">3.2315</text>
<text x="568.2" y="374.3">-</text>
<text x="445.1" y="381.5">mm</text>
<text x="472.2" y="382.2">Ra 6.3</text>
<text x="486.6" y="381.8">T.Kolegar</text>
<text x="486.5" y="389.1">-</text>
<text x="448" y="404">-</text>
<text x="548" y="408">1 OF</text>
<text x="557.2" y="408">1</text>
</g>
<g font-size="2.5">
<text x="444.5" y="372.8">ISO 2768-mH</text>
<text x="451.3" y="375.5">0,5</text>
<text x="464.1" y="372.8">0,02 LÍCOVANÉ</text>
<text x="464.1" y="375.5">0,1</text>
<text x="469.7" y="375.5">OSTATNÍ</text>
<text x="464" y="389.6">SRAZIT 0,2x45</text>
</g>
<g font-size="2.4">
<text x="4.3" y="410.7" transform="rotate(-90 4.3 410.7)">INFORMACE OBSAZENE VE VYKRESU JSOU DUVERNE A JSOU MAJETKEM SPOLECNOSTI</text>
<text x="6.9" y="410.7" transform="rotate(-90 6.9 410.7)">MECHATRONIC DESIGN &amp; SOLUTIONS S.R.O. A NESMI BÝT POSKYTNUTY NIKOMU JINEMU</text>
<text x="9.4" y="410.7" transform="rotate(-90 9.4 410.7)">BEZ PISEMNEHO SVOLENI SPOLECNOSTI MECHATRONIC DESIGN &amp; SOLUTIONS S.R.O.</text>
<text x="14.5" y="410.7" transform="rotate(-90 14.5 410.7)">TENTO VYKRES JE KONTROLOVANY DOKUMENT</text>
</g>
<g font-size="2.1">
<text x="11.3" y="58.9" transform="rotate(-90 11.3 58.9)">DWG NO</text>
<text x="444.2" y="368">TOLERANCE</text>
<text x="462.2" y="368">POZICE D R</text>
<text x="484.2" y="368">NO OF PIECES</text>
<text x="526.2" y="368">MATERIAL</text>
<text x="555.2" y="368">TREATMENT</text>
<text x="451.2" y="381.5">ISO 8015</text>
<text x="462.1" y="381.2">PLOCHY</text>
<text x="484.2" y="378">DRAWN BY</text>
<text x="500.7" y="378">DATE</text>
<text x="512" y="381.5">08.01.2020</text>
<text x="462.1" y="385.7">HRANY</text>
<text x="484.2" y="385.5">CHECKED BY</text>
<text x="502.5" y="385.5">DATE</text>
<text x="516.7" y="388.9">-</text>
<text x="484.2" y="393">NAME</text>
<text x="484.2" y="403">DRAWING NO</text>
<text x="539.2" y="403">SHEET</text>
<text x="569.2" y="403">REV</text>
<text x="445.7" y="409">REV</text>
<text x="457.7" y="409">DATE</text>
<text x="469.2" y="409">CHANGED BY</text>
</g>
<text font-size="2" x="534.1" y="389.1">Metelkova 1852, 664 34, Kurim, Czech Rep.</text>
</svg>
